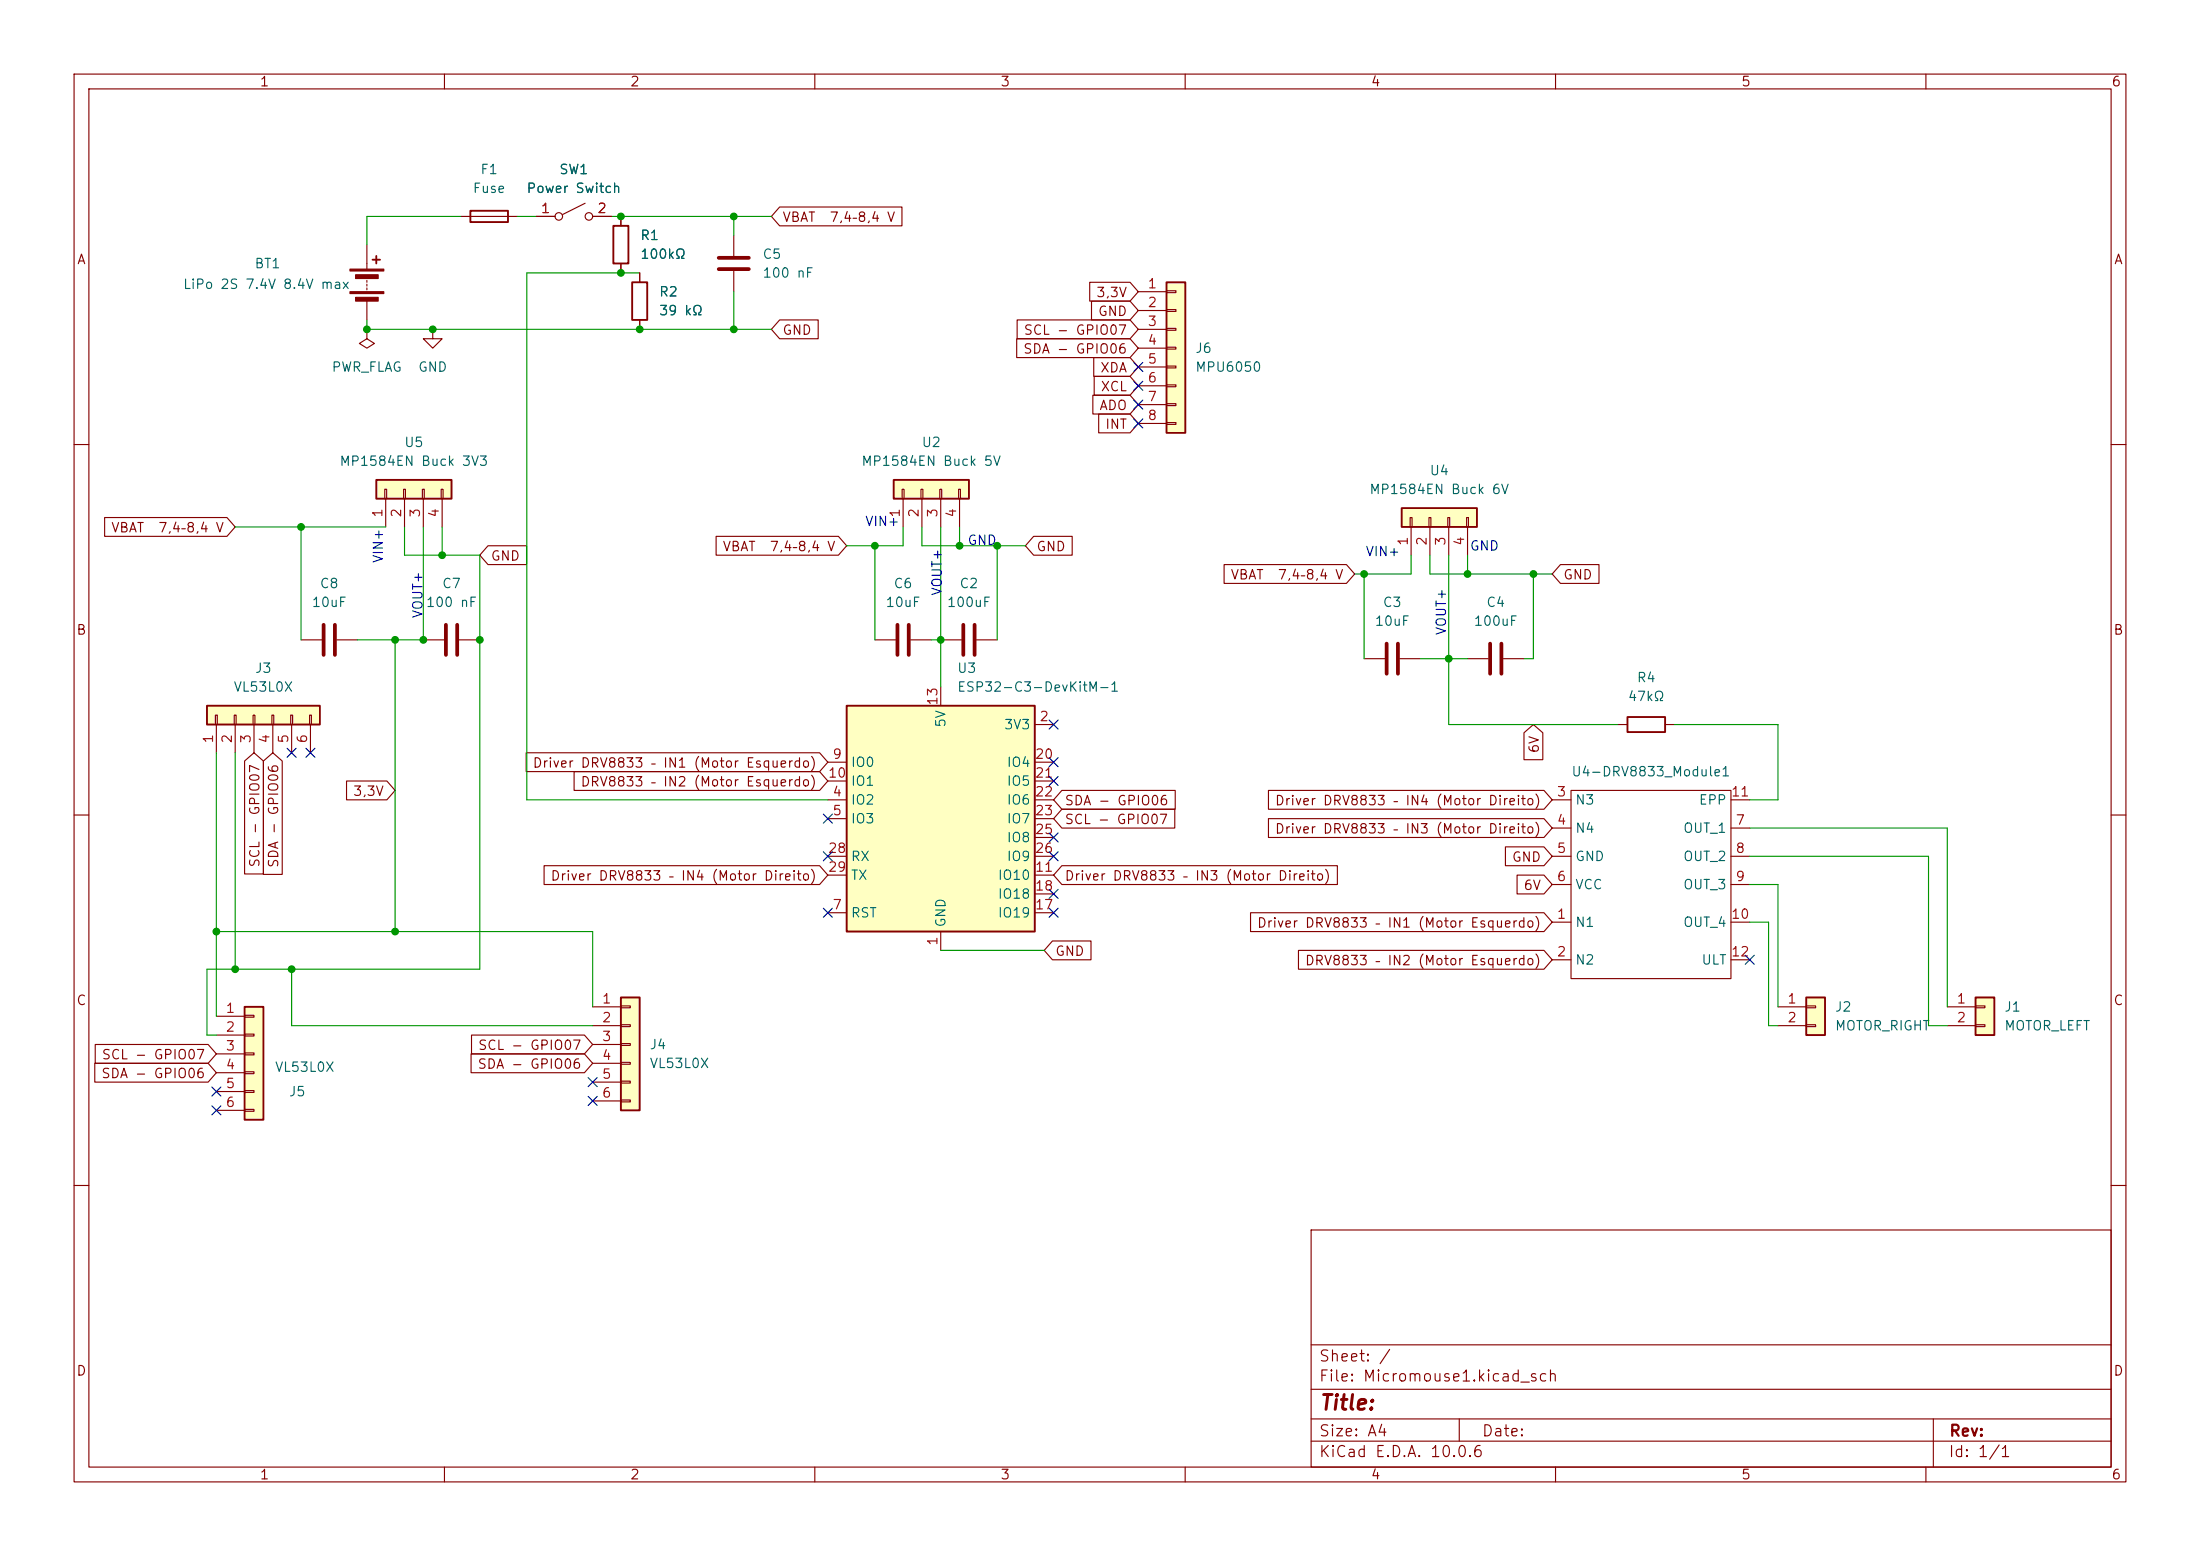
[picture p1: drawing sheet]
<svg xmlns="http://www.w3.org/2000/svg" width="297mm" height="210mm" viewBox="0 0 297 210" stroke-linecap="round" stroke-linejoin="round" font-family="sans-serif">
<g fill="none" stroke="#840000" stroke-width=".15">
<path d="M10 10h277v190h-277zM12 12h273v186h-273zM60 10v2M110 10v2M160 10v2M210 10v2M260 10v2M10 60h2M285 60h2M10 110h2M285 110h2M10 160h2"/>
<path d="M177 166h108v32h-108zM285 160h2M60 198v2M110 198v2M160 198v2M177 194.5h108M177 191.5h108M177 187.5h108M177 181.5h108M197 191.5v3M210 198v2M260 198v2"/>
<path d="M261 191.5v6.5"/>
</g>
<path d="M114.3 95.3h25.4v30.4h-25.4z" fill="#ffffc2"/>
<path d="M114.3 95.3h25.4v30.4h-25.4z" fill="none" stroke="#840000" stroke-width=".25"/>
<g fill="none" stroke="#840000" stroke-width=".15">
<path d="M118.1 86.4h2.8M122.9 86.4h2.8M127 92.7v2.6M139.7 97.8h2.5M111.8 108h2.5M111.8 110.5h2.5M111.8 102.9h2.5M111.8 105.4h2.5M111.8 118.1h2.5M111.8 115.6h2.5M139.7 108h2.5M139.7 110.5h2.5"/>
<path d="M139.7 102.9h2.5M139.7 105.4h2.5M139.7 118.1h2.5M139.7 113h2.5M139.7 115.6h2.5M111.8 123.2h2.5M127 125.7v2.6M139.7 123.2h2.5M139.7 120.7h2.5"/>
</g>
<path d="M121.2 84.3v4.1M122.7 84.3v4.1" fill="none" stroke="#840000" stroke-width=".51"/>
<path d="M27.9 95.3h15.3v2.5h-15.3z" fill="#ffffc2"/>
<path d="M63.5 28.4h5.1v1.6h-5.1zM27.9 95.3h15.3v2.5h-15.3z" fill="none" stroke="#840000" stroke-width=".25"/>
<g fill="none" stroke="#840000" stroke-width=".15">
<path d="M62.2 29.2h7.6M29.1 96.5h.2v1.3h-.2zM29.2 97.8v3.8M31.6 96.5h.3v1.3h-.3zM31.7 97.8v3.8M34.2 96.5h.2v1.3h-.2zM34.3 97.8v3.8M36.7 96.5h.3v1.3h-.3zM36.8 97.8v3.8M39.2 96.5h.3v1.3h-.3zM39.4 97.8v3.8M40.6 86.4h2.8"/>
<path d="M41.8 96.5h.2v1.3h-.2zM41.9 97.8v3.8M45.5 86.4h2.8M184.1 88.9h2.8M189 88.9h2.8"/>
</g>
<path d="M43.7 84.3v4.1M45.2 84.3v4.1M187.2 86.9v4M188.7 86.9v4" fill="none" stroke="#840000" stroke-width=".51"/>
<path d="M243.8 134.6h2.6v5.1h-2.6z" fill="#ffffc2"/>
<path d="M243.8 134.6h2.6v5.1h-2.6z" fill="none" stroke="#840000" stroke-width=".25"/>
<g fill="none" stroke="#840000" stroke-width=".15">
<path d="M72.4 29.2h2.5M79 27.4l-3.1 1.6M80 29.2h2.5M57.1 86.4h2.8M62 86.4h2.8M127 86.4h2.8M131.8 86.4h2.8M198.1 88.9h2.8M202.9 88.9h2.8M240 135.9h3.8M240 138.4h3.8M243.8 135.8h1.3v.2h-1.3z"/>
<path d="M243.8 138.3h1.3v.3h-1.3z"/>
<circle cx="75.4" cy="29.2" r=".51"/>
<circle cx="79.5" cy="29.2" r=".51"/>
</g>
<path d="M60.2 84.3v4.1M61.7 84.3v4.1M130 84.3v4.1M131.6 84.3v4.1M201.2 86.9v4M202.7 86.9v4" fill="none" stroke="#840000" stroke-width=".51"/>
<path d="M189.2 68.6h10.2v2.5h-10.2z" fill="#ffffc2"/>
<path d="M189.2 68.6h10.2v2.5h-10.2z" fill="none" stroke="#840000" stroke-width=".25"/>
<path d="M190.4 69.9h.2v1.2h-.2zM190.5 71.1v3.8M192.9 69.9h.3v1.2h-.3zM193 71.1v3.8M195.5 69.9h.2v1.2h-.2zM195.6 71.1v3.8M198 69.9h.2v1.2h-.2zM198.1 71.1v3.8" fill="none" stroke="#840000" stroke-width=".15"/>
<path d="M266.7 134.6h2.5v5.1h-2.5z" fill="#ffffc2"/>
<path d="M219.7 96.8h5.1v2h-5.1zM266.7 134.6h2.5v5.1h-2.5z" fill="none" stroke="#840000" stroke-width=".25"/>
<g fill="none" stroke="#840000" stroke-width=".15">
<path d="M99.1 31.8v2.7M99.1 36.6v2.8M218.4 97.8h1.3M224.8 97.8h1.3M209.5 108h2.6M209.5 111.8h2.6M209.5 115.6h2.6M209.5 119.4h2.6M212.1 106.7h21.6v25.4h-21.6zM233.7 108h2.5M233.7 111.8h2.5M233.7 115.6h2.5"/>
<path d="M233.7 119.4h2.5M209.5 124.5h2.6M209.5 129.5h2.6M233.7 124.5h2.5M233.7 129.5h2.5M262.9 135.9h3.8M262.9 138.4h3.8M266.7 135.8h1.3v.2h-1.3zM266.7 138.3h1.3v.3h-1.3z"/>
</g>
<path d="M97 34.8h4.1M97 36.3h4.1" fill="none" stroke="#840000" stroke-width=".51"/>
<path d="M83.8 134.6h2.6v15.3h-2.6z" fill="#ffffc2"/>
<path d="M83.8 134.6h2.6v15.3h-2.6z" fill="none" stroke="#840000" stroke-width=".25"/>
<path d="M80 135.9h3.8M80 138.4h3.8M83.8 135.8h1.3v.2h-1.3zM83.8 138.3h1.3v.3h-1.3zM80 141h3.8M80 143.5h3.8M80 146.1h3.8M80 148.6h3.8M83.8 140.8h1.3v.3h-1.3zM83.8 143.4h1.3v.2h-1.3zM83.8 145.9h1.3v.3h-1.3zM83.8 148.5h1.3v.2h-1.3z" fill="none" stroke="#840000" stroke-width=".15"/>
<path d="M120.6 64.8h10.2v2.5h-10.2z" fill="#ffffc2"/>
<path d="M120.6 64.8h10.2v2.5h-10.2z" fill="none" stroke="#840000" stroke-width=".25"/>
<path d="M121.8 66h.2v1.3h-.2zM121.9 67.3v3.8M124.3 66h.3v1.3h-.3zM124.5 67.3v3.8M126.9 66h.2v1.3h-.2zM127 67.3v3.8M129.4 66h.3v1.3h-.3zM129.5 67.3v3.8" fill="none" stroke="#840000" stroke-width=".15"/>
<path d="M33 135.9h2.6v15.2h-2.6z" fill="#ffffc2"/>
<path d="M33 135.9h2.6v15.2h-2.6z" fill="none" stroke="#840000" stroke-width=".25"/>
<path d="M29.2 137.2h3.8M29.2 139.7h3.8M33 137h1.3v.3h-1.3zM33 139.6h1.3v.2h-1.3zM29.2 142.2h3.8M29.2 144.8h3.8M29.2 147.3h3.8M29.2 149.9h3.8M33 142.1h1.3v.3h-1.3zM33 144.7h1.3v.2h-1.3zM33 147.2h1.3v.2h-1.3zM33 149.7h1.3v.3h-1.3z" fill="none" stroke="#840000" stroke-width=".15"/>
<path d="M157.5 38.1h2.5v20.3h-2.5z" fill="#ffffc2"/>
<path d="M50.3 35.1h1M50.8 34.5v1.1M82.8 30.5h2v5.1h-2zM85.3 38.1h2.1v5.1h-2.1zM157.5 38.1h2.5v20.3h-2.5z" fill="none" stroke="#840000" stroke-width=".25"/>
<g fill="none" stroke="#840000" stroke-width=".15">
<path d="M49.5 33v3.3M49.5 37.8v.3M49.5 38.4v.2M49.5 38.9v.2M83.8 29.2v1.3M83.8 35.6v1.2M86.4 36.8v1.3M153.7 39.4h3.8M157.5 39.2h1.2v.3h-1.2zM49.5 40.6v2.6M86.4 43.2v1.3M153.7 41.9h3.8"/>
<path d="M153.7 44.5h3.8M153.7 47h3.8M153.7 49.5h3.8M153.7 52.1h3.8M153.7 54.6h3.8M153.7 57.2h3.8M157.5 41.8h1.2v.2h-1.2zM157.5 44.3h1.2v.3h-1.2zM157.5 46.9h1.2v.2h-1.2zM157.5 49.4h1.2v.3h-1.2zM157.5 51.9h1.2v.3h-1.2zM157.5 54.5h1.2v.2h-1.2z"/>
<path d="M157.5 57h1.2v.3h-1.2z"/>
</g>
<g fill="#840000" stroke="#840000" stroke-width=".15">
<path d="M47.2 36.3h4.6v.3h-4.6z"/>
<path d="M47.2 39.4h4.6v.2h-4.6z"/>
<path d="M48 37.1h3.1v.5h-3.1z"/>
<path d="M48 40.1h3.1v.5h-3.1z"/>
</g>
<path d="M50.8 64.8h10.2v2.5h-10.2z" fill="#ffffc2"/>
<path d="M50.8 64.8h10.2v2.5h-10.2z" fill="none" stroke="#840000" stroke-width=".25"/>
<g fill="none" stroke="#840000" stroke-width=".15">
<path d="M72.4 29.2h2.5M80 29.2h2.5M83.8 29.2v1.3M83.8 35.6v1.2M86.4 36.8v1.3M105.3 27.9h16.5v2.6h-16.5l-1.2-1.3zM147.1 38.1h5.5l1.1 1.3-1.1 1.2h-5.5zM49.5 44.5v1.2l1 .7-1 .6-1-.6 1-.7M49.5 44.5h.1M58.4 44.5v1.2h1.3l-1.3 1.3-1.3-1.3h1.3M58.4 44.5h.1M86.4 43.2v1.3"/>
<path d="M105.3 43.2h5.2v2.5h-5.2l-1.2-1.2zM137.3 45.7h15.3l1.1 1.3-1.1 1.3h-15.3zM137.3 43.2h15.3l1.1 1.3-1.1 1.2h-15.3zM147.4 40.6h5.2l1.1 1.3-1.1 1.3h-5.2zM147.5 53.3h5.1l1.1 1.3-1.1 1.3h-5.1zM147.7 48.3h4.9l1.1 1.2-1.1 1.3h-4.9zM147.7 50.8h4.9l1.1 1.3-1.1 1.2h-4.9zM148.3 55.9h4.3l1.1 1.3-1.1 1.2h-4.3zM14.1 69.8h16.5l1.1 1.3-1.1 1.3h-16.5zM51.9 66h.3v1.3h-.3zM52.1 67.3v3.8M54.5 66h.2v1.3h-.2z"/>
<path d="M54.6 67.3v3.8M57 66h.3v1.3h-.3zM57.1 67.3v3.8M59.6 66h.2v1.3h-.2zM59.7 67.3v3.8M65.9 73.7h5.2v2.5h-5.2l-1.1-1.3zM96.7 72.4h16.5l1.1 1.3-1.1 1.2h-16.5zM139.5 72.4h5.2v2.5h-5.2l-1.1-1.2zM165.3 76.2h16.5l1.1 1.3-1.1 1.2h-16.5zM210.7 76.2h5.2v2.5h-5.2l-1.2-1.2zM205.7 98.9l1.3-1.1 1.3 1.1v3.6h-2.6zM33 102.7l1.3-1.1 1.3 1.1v15.3h-2.6z"/>
<path d="M35.6 102.7l1.2-1.1 1.3 1.1v15.3h-2.5zM46.8 105.4h5.4l1.1 1.3-1.1 1.3h-5.4zM71 101.6h39.6l1.2 1.3-1.2 1.2h-39.6zM73.5 116.8h37.1l1.2 1.3-1.2 1.3h-37.1zM77.5 104.1h33.1l1.2 1.3-1.2 1.3h-33.1zM143.4 106.7h15.3v2.5h-15.3l-1.2-1.2zM143.4 109.2h15.2v2.6h-15.2l-1.2-1.3zM143.4 116.8h37.1v2.6h-37.1l-1.2-1.3zM171.2 110.5h37.2l1.1 1.3-1.1 1.2h-37.2zM171.2 106.7h37.2l1.1 1.3-1.1 1.2h-37.2zM203.2 114.3h5.2l1.1 1.3-1.1 1.2h-5.2zM204.8 118.1h3.6l1.1 1.3-1.1 1.3h-3.6z"/>
<path d="M63.7 139.7h15.2l1.1 1.3-1.1 1.2h-15.2zM142.1 127h5.2v2.5h-5.2l-1.1-1.2zM168.8 123.2h39.6l1.1 1.3-1.1 1.2h-39.6zM175.3 128.3h33.1l1.1 1.2-1.1 1.3h-33.1zM12.8 143.5h15.3l1.1 1.3-1.1 1.3h-15.3zM12.9 141h15.2l1.1 1.2-1.1 1.3h-15.2zM63.6 142.2h15.3l1.1 1.3-1.1 1.3h-15.3z"/>
</g>
<g fill="none" stroke="#009600" stroke-width=".15">
<path d="M62.2 29.2h-12.7v3.8M69.8 29.2h2.6M82.5 29.2h21.6M86.4 36.8h-15.3v71.2h40.7M99.1 29.2v2.6M99.1 39.4v5.1M49.5 43.2v1.3h54.6M31.7 71.1h20.4M40.6 71.1v15.3M54.6 71.1v3.8h10.2v55.9h-36.9v8.9h1.3M57.1 71.1v15.3h-8.8M59.7 71.1v3.8"/>
<path d="M118.1 73.7v12.7M121.9 71.1v2.6h-7.6M124.5 71.1v2.6h13.9M127 71.1v21.6M129.5 71.1v2.6M134.6 73.7v12.7M184.1 77.5v11.4M190.5 74.9v2.6h-7.6M193 74.9v2.6h16.5M195.6 74.9v22.9h22.8M198.1 74.9v2.6M207 77.5v11.4h-1.3"/>
<path d="M53.3 86.4v39.3M125.7 86.4h1.3M191.8 88.9h6.3M226.1 97.8h13.9v10.2h-3.8M29.2 101.6v35.6M31.7 101.6v29.2M236.2 115.6h24.1v22.8h2.6M236.2 111.8h26.7v24.1M236.2 119.4h3.8v16.5M29.2 125.7h50.8v10.2M39.4 130.8v7.6h40.6M127 128.3h14"/>
<path d="M236.2 124.5h2.6v13.9h1.2"/>
</g>
<g fill="none" stroke="#000084" stroke-width=".15">
<path d="M153.1 51.5l1.2 1.2M153.1 54l1.2 1.2M153.1 56.5l1.2 1.3M153.1 48.9l1.2 1.2M154.3 51.5l-1.2 1.2M154.3 54l-1.2 1.2M154.3 56.5l-1.2 1.3M154.3 48.9l-1.2 1.2M141.6 97.2l1.2 1.2M142.8 97.2l-1.2 1.2M38.8 101l1.2 1.2M40 101l-1.2 1.2"/>
<path d="M41.3 101l1.2 1.2M42.5 101l-1.2 1.2M111.2 109.9l1.2 1.2M111.2 115l1.2 1.2M112.4 109.9l-1.2 1.2M112.4 115l-1.2 1.2M141.6 112.4l1.2 1.2M141.6 115l1.2 1.2M141.6 104.8l1.2 1.2M141.6 102.3l1.2 1.2M142.8 112.4l-1.2 1.2M142.8 115l-1.2 1.2"/>
<path d="M142.8 104.8l-1.2 1.2M142.8 102.3l-1.2 1.2M111.2 122.6l1.2 1.2M112.4 122.6l-1.2 1.2M141.6 122.6l1.2 1.2M141.6 120l1.2 1.3M142.8 122.6l-1.2 1.2M142.8 120l-1.2 1.3M235.6 128.9l1.2 1.2M236.8 128.9l-1.2 1.2M28.6 146.7l1.2 1.2M28.6 149.3l1.2 1.2"/>
<path d="M29.8 146.7l-1.2 1.2M29.8 149.3l-1.2 1.2M79.4 145.4l1.2 1.3M79.4 148l1.2 1.2M80.6 145.4l-1.2 1.3M80.6 148l-1.2 1.2"/>
</g>
<g fill="#009600" stroke="#009600" stroke-width=".14">
<circle cx="127" cy="86.4" r=".46"/>
<circle cx="184.1" cy="77.5" r=".46"/>
<circle cx="59.7" cy="74.9" r=".46"/>
<circle cx="64.8" cy="86.4" r=".46"/>
<circle cx="118.1" cy="73.7" r=".46"/>
<circle cx="99.1" cy="44.5" r=".46"/>
<circle cx="57.1" cy="86.4" r=".46"/>
<circle cx="53.3" cy="125.7" r=".46"/>
<circle cx="53.3" cy="86.4" r=".46"/>
<circle cx="39.4" cy="130.8" r=".46"/>
<circle cx="31.7" cy="130.8" r=".46"/>
<circle cx="29.2" cy="125.7" r=".46"/>
<circle cx="40.6" cy="71.1" r=".46"/>
<circle cx="198.1" cy="77.5" r=".46"/>
<circle cx="195.6" cy="88.9" r=".46"/>
<circle cx="207" cy="77.5" r=".46"/>
<circle cx="129.5" cy="73.7" r=".46"/>
<circle cx="134.6" cy="73.7" r=".46"/>
<circle cx="99.1" cy="29.2" r=".46"/>
<circle cx="83.8" cy="36.8" r=".46"/>
<circle cx="86.4" cy="44.5" r=".46"/>
<circle cx="49.5" cy="44.5" r=".46"/>
<circle cx="58.4" cy="44.5" r=".46"/>
<circle cx="83.8" cy="29.2" r=".46"/>
</g>
<text font-size="2" fill="#840000" x="178" y="190.8">Title:</text>
<g font-size="1.5" fill="#840000">
<text x="178" y="184.1">Sheet: /</text>
<text x="178" y="186.8">File: Micromouse1.kicad_sch</text>
<text x="178" y="197">KiCad E.D.A. 10.0.6</text>
<text x="178" y="194.2">Size: A4</text>
<text x="200" y="194.2">Date:</text>
<text x="263" y="197">Id: 1/1</text>
<text x="263" y="194.2">Rev:</text>
</g>
<g font-size="1.3" fill="#840000">
<text x="35" y="12">1</text>
<text x="85" y="12">2</text>
<text x="135" y="12">3</text>
<text x="185" y="12">4</text>
<text x="235" y="12">5</text>
<text x="285" y="12">6</text>
<text x="10.3" y="36">A</text>
<text x="105.5" y="30.3">VBAT</text>
<text x="111.9" y="30.3">7,4–8,4 V</text>
<text x="285.3" y="36">A</text>
<text x="147.9" y="40.4">3,3V</text>
<text x="105.5" y="45.5">GND</text>
<text x="138.1" y="45.5">SCL - GPIO07</text>
<text x="148.1" y="43">GND</text>
<text x="138" y="48">SDA - GPIO06</text>
<text x="148.4" y="50.6">XDA</text>
<text x="148.5" y="53.1">XCL</text>
<text x="148.3" y="55.7">ADO</text>
<text x="149.1" y="58.2">INT</text>
<text x="14.9" y="72.2">VBAT</text>
<text x="21.3" y="72.2">7,4–8,4 V</text>
<text x="66.2" y="76">GND</text>
<text x="97.5" y="74.7">VBAT</text>
<text x="103.8" y="74.7">7,4–8,4 V</text>
<text x="139.8" y="74.7">GND</text>
<text x="166" y="78.5">VBAT</text>
<text x="172.4" y="78.5">7,4–8,4 V</text>
<text x="211" y="78.5">GND</text>
<text x="10.2" y="86">B</text>
<text x="285.2" y="86">B</text>
<text x="208.1" y="101.7" transform="rotate(-90 208.1 101.7)">6V</text>
<text x="47.6" y="107.7">3,3V</text>
<text x="71.8" y="103.9">Driver DRV8833 – IN1 (Motor Esquerdo)</text>
<text x="78.3" y="106.5">DRV8833 – IN2 (Motor Esquerdo)</text>
<text x="143.6" y="109">SDA - GPIO06</text>
<text x="143.6" y="111.5">SCL - GPIO07</text>
<text x="172" y="112.8">Driver DRV8833 – IN3 (Motor Direito)</text>
<text x="172" y="109">Driver DRV8833 – IN4 (Motor Direito)</text>
<text x="35.3" y="117.2" transform="rotate(-90 35.3 117.2)">SCL - GPIO07</text>
<text x="37.9" y="117.2" transform="rotate(-90 37.9 117.2)">SDA - GPIO06</text>
<text x="74.2" y="119.2">Driver DRV8833 – IN4 (Motor Direito)</text>
<text x="143.6" y="119.2">Driver DRV8833 – IN3 (Motor Direito)</text>
<text x="204" y="116.6">GND</text>
<text x="169.6" y="125.5">Driver DRV8833 – IN1 (Motor Esquerdo)</text>
<text x="205.6" y="120.4">6V</text>
<text x="142.4" y="129.3">GND</text>
<text x="176.1" y="130.6">DRV8833 – IN2 (Motor Esquerdo)</text>
<text x="10.2" y="136">C</text>
<text x="285.2" y="136">C</text>
<text x="13.6" y="143.3">SCL - GPIO07</text>
<text x="64.4" y="142">SCL - GPIO07</text>
<text x="13.6" y="145.8">SDA - GPIO06</text>
<text x="64.4" y="144.6">SDA - GPIO06</text>
<text x="10.2" y="186">D</text>
<text x="285.2" y="186">D</text>
<text x="35" y="200">1</text>
<text x="85" y="200">2</text>
<text x="135" y="200">3</text>
<text x="185" y="200">4</text>
<text x="235" y="200">5</text>
<text x="285" y="200">6</text>
</g>
<g font-size="1.3" fill="#006464">
<text x="64.8" y="23.8">F1</text>
<text x="75.4" y="23.8">SW1</text>
<text x="63.7" y="26.4">Fuse</text>
<text x="71" y="26.4">Power Switch</text>
<text x="86.3" y="32.7">R1</text>
<text x="86.3" y="35.3">100kΩ</text>
<text x="102.9" y="35.3">C5</text>
<text x="24.6" y="39.3">LiPo 2S 7.4V 8.4V max</text>
<text x="34.3" y="36.5">BT1</text>
<text x="88.9" y="40.3">R2</text>
<text x="102.9" y="37.8">100 nF</text>
<text x="88.9" y="42.9">39 kΩ</text>
<text x="161.3" y="48">J6</text>
<text x="44.7" y="50.5">PWR_FLAG</text>
<text x="56.4" y="50.5">GND</text>
<text x="161.3" y="50.5">MPU6050</text>
<text x="45.7" y="63.2">MP1584EN Buck 3V3</text>
<text x="54.5" y="60.7">U5</text>
<text x="116.2" y="63.2">MP1584EN Buck 5V</text>
<text x="124.3" y="60.7">U2</text>
<text x="192.9" y="64.5">U4</text>
<text x="184.8" y="67">MP1584EN Buck 6V</text>
<text x="42" y="82.2">10uF</text>
<text x="43.1" y="79.7">C8</text>
<text x="57.4" y="82.2">100 nF</text>
<text x="59.6" y="79.7">C7</text>
<text x="119.5" y="82.2">10uF</text>
<text x="120.6" y="79.7">C6</text>
<text x="127.7" y="82.2">100uF</text>
<text x="129.4" y="79.7">C2</text>
<text x="186.6" y="82.2">C3</text>
<text x="200.6" y="82.2">C4</text>
<text x="185.5" y="84.8">10uF</text>
<text x="198.9" y="84.8">100uF</text>
<text x="31.4" y="93.7">VL53L0X</text>
<text x="34.3" y="91.1">J3</text>
<text x="129.1" y="91.1">U3</text>
<text x="129.1" y="93.7">ESP32-C3-DevKitM-1</text>
<text x="219.7" y="94.9">47kΩ</text>
<text x="220.9" y="92.4">R4</text>
<text x="128" y="98.3" transform="rotate(-90 128 98.3)">5V</text>
<text x="135.5" y="98.8">3V3</text>
<text x="114.8" y="103.8">IO0</text>
<text x="114.8" y="106.4">IO1</text>
<text x="135.8" y="103.8">IO4</text>
<text x="135.8" y="106.4">IO5</text>
<text x="212.1" y="105.1">U4-DRV8833_Module1</text>
<text x="114.8" y="108.9">IO2</text>
<text x="114.8" y="111.5">IO3</text>
<text x="135.8" y="108.9">IO6</text>
<text x="135.8" y="111.5">IO7</text>
<text x="135.8" y="114">IO8</text>
<text x="212.6" y="108.9">N3</text>
<text x="212.6" y="112.7">N4</text>
<text x="227.1" y="112.7">OUT_1</text>
<text x="229.3" y="108.9">EPP</text>
<text x="114.8" y="116.5">RX</text>
<text x="114.8" y="119.1">TX</text>
<text x="134.6" y="119.1">IO10</text>
<text x="135.8" y="116.5">IO9</text>
<text x="212.6" y="116.5">GND</text>
<text x="227.1" y="116.5">OUT_2</text>
<text x="114.8" y="124.2">RST</text>
<text x="128" y="125.2" transform="rotate(-90 128 125.2)">GND</text>
<text x="134.6" y="124.2">IO19</text>
<text x="134.6" y="121.6">IO18</text>
<text x="212.6" y="125.4">N1</text>
<text x="212.6" y="120.3">VCC</text>
<text x="227.1" y="120.3">OUT_3</text>
<text x="227.1" y="125.4">OUT_4</text>
<text x="212.6" y="130.5">N2</text>
<text x="229.6" y="130.5">ULT</text>
<text x="247.6" y="136.9">J2</text>
<text x="270.5" y="136.9">J1</text>
<text x="87.6" y="141.9">J4</text>
<text x="247.6" y="139.4">MOTOR_RIGHT</text>
<text x="270.5" y="139.4">MOTOR_LEFT</text>
<text x="37" y="145">VL53L0X</text>
<text x="38.9" y="148.3">J5</text>
<text x="87.6" y="144.5">VL53L0X</text>
</g>
<g font-size="1.3" fill="#a90000">
<text x="72.9" y="29.1">1</text>
<text x="80.5" y="29.1">2</text>
<text x="154.8" y="39.2">1</text>
<text x="154.8" y="41.8">2</text>
<text x="154.8" y="44.3">3</text>
<text x="154.8" y="46.9">4</text>
<text x="154.8" y="49.4">5</text>
<text x="154.8" y="51.9">6</text>
<text x="154.8" y="54.5">7</text>
<text x="154.8" y="57">8</text>
<text x="51.9" y="69.9" transform="rotate(-90 51.9 69.9)">1</text>
<text x="54.5" y="69.9" transform="rotate(-90 54.5 69.9)">2</text>
<text x="57" y="69.9" transform="rotate(-90 57 69.9)">3</text>
<text x="59.6" y="69.9" transform="rotate(-90 59.6 69.9)">4</text>
<text x="121.8" y="69.9" transform="rotate(-90 121.8 69.9)">1</text>
<text x="124.3" y="69.9" transform="rotate(-90 124.3 69.9)">2</text>
<text x="126.9" y="69.9" transform="rotate(-90 126.9 69.9)">3</text>
<text x="129.4" y="69.9" transform="rotate(-90 129.4 69.9)">4</text>
<text x="190.4" y="73.8" transform="rotate(-90 190.4 73.8)">1</text>
<text x="192.9" y="73.8" transform="rotate(-90 192.9 73.8)">2</text>
<text x="195.4" y="73.8" transform="rotate(-90 195.4 73.8)">3</text>
<text x="198" y="73.8" transform="rotate(-90 198 73.8)">4</text>
<text x="126.9" y="95.3" transform="rotate(-90 126.9 95.3)">13</text>
<text x="29.1" y="100.4" transform="rotate(-90 29.1 100.4)">1</text>
<text x="31.6" y="100.4" transform="rotate(-90 31.6 100.4)">2</text>
<text x="34.2" y="100.4" transform="rotate(-90 34.2 100.4)">3</text>
<text x="36.7" y="100.4" transform="rotate(-90 36.7 100.4)">4</text>
<text x="39.2" y="100.4" transform="rotate(-90 39.2 100.4)">5</text>
<text x="41.8" y="100.4" transform="rotate(-90 41.8 100.4)">6</text>
<text x="140.2" y="97.7">2</text>
<text x="111.7" y="105.3">10</text>
<text x="112.3" y="107.8">4</text>
<text x="112.3" y="102.7">9</text>
<text x="139.6" y="102.7">20</text>
<text x="139.6" y="105.3">21</text>
<text x="139.6" y="107.8">22</text>
<text x="210.1" y="107.8">3</text>
<text x="233.6" y="107.8">11</text>
<text x="112.3" y="110.4">5</text>
<text x="139.6" y="110.4">23</text>
<text x="139.6" y="112.9">25</text>
<text x="210.1" y="111.6">4</text>
<text x="234.2" y="111.6">7</text>
<text x="111.7" y="115.4">28</text>
<text x="111.7" y="118">29</text>
<text x="139.6" y="118">11</text>
<text x="139.6" y="115.4">26</text>
<text x="210.1" y="115.4">5</text>
<text x="210.1" y="119.2">6</text>
<text x="234.2" y="115.4">8</text>
<text x="234.2" y="119.2">9</text>
<text x="112.3" y="123.1">7</text>
<text x="139.6" y="123.1">17</text>
<text x="139.6" y="120.5">18</text>
<text x="210.1" y="124.3">1</text>
<text x="233.6" y="124.3">10</text>
<text x="126.9" y="127.7" transform="rotate(-90 126.9 127.7)">1</text>
<text x="210.1" y="129.4">2</text>
<text x="233.6" y="129.4">12</text>
<text x="30.4" y="137">1</text>
<text x="81.2" y="135.8">1</text>
<text x="241.2" y="135.8">1</text>
<text x="264.1" y="135.8">1</text>
<text x="30.4" y="139.6">2</text>
<text x="30.4" y="142.1">3</text>
<text x="81.2" y="138.3">2</text>
<text x="81.2" y="140.8">3</text>
<text x="81.2" y="143.4">4</text>
<text x="241.2" y="138.3">2</text>
<text x="264.1" y="138.3">2</text>
<text x="30.4" y="144.6">4</text>
<text x="30.4" y="147.2">5</text>
<text x="30.4" y="149.7">6</text>
<text x="81.2" y="145.9">5</text>
<text x="81.2" y="148.5">6</text>
</g>
<g font-size="1.3" fill="#0000c2">
<text x="116.7" y="71.3">VIN+</text>
<text x="52" y="76.1" transform="rotate(-90 52 76.1)">VIN+</text>
<text x="130.5" y="73.9">GND</text>
<text x="184.3" y="75.4">VIN+</text>
<text x="198.3" y="74.6">GND</text>
<text x="57.4" y="83.5" transform="rotate(-90 57.4 83.5)">VOUT+</text>
<text x="127.5" y="80.5" transform="rotate(-90 127.5 80.5)">VOUT+</text>
<text x="195.5" y="85.8" transform="rotate(-90 195.5 85.8)">VOUT+</text>
</g>
</svg>
